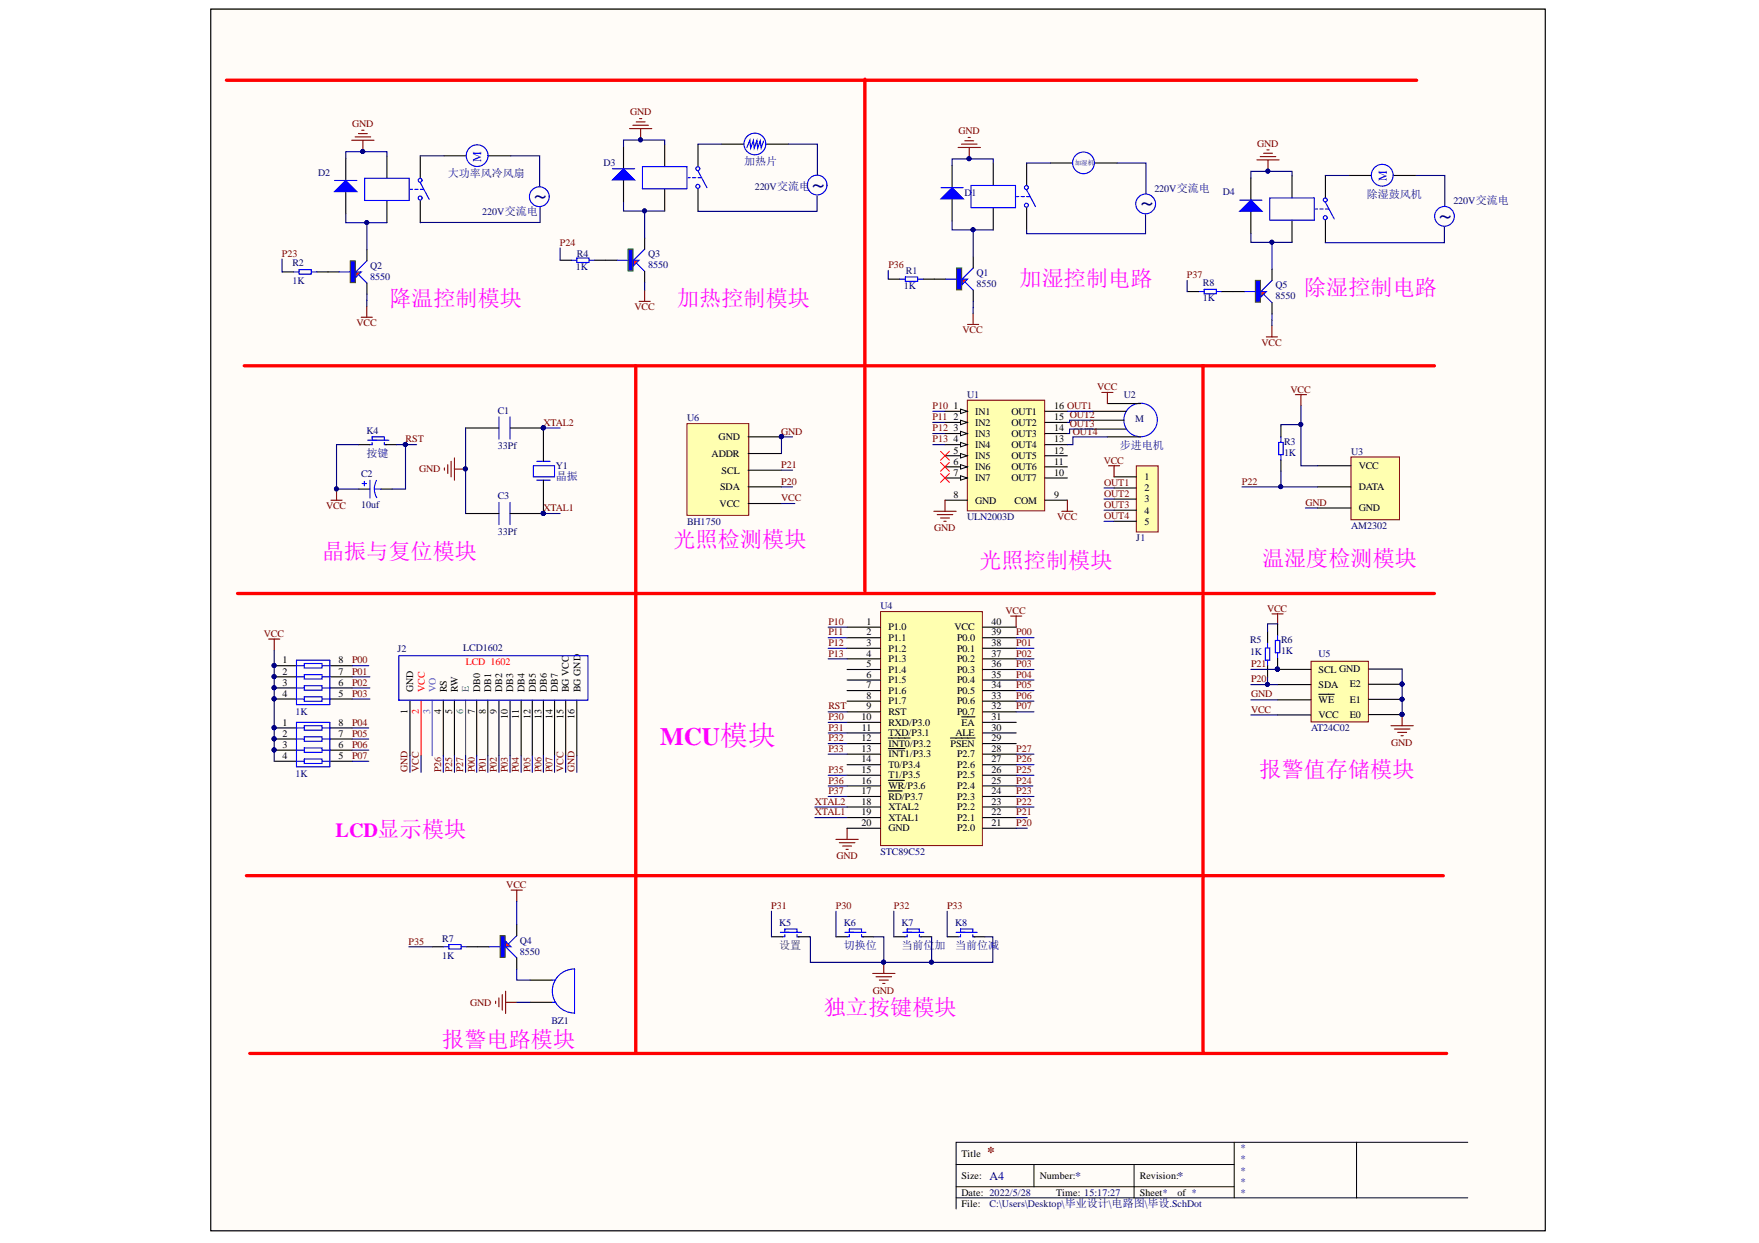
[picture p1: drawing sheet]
<svg xmlns="http://www.w3.org/2000/svg" width="297mm" height="210mm" viewBox="0 0 297 210" stroke-linecap="round" stroke-linejoin="round" font-family="sans-serif">
<path d="M35.6 1.5h225.3v206.3h-225.3z" fill="#fffcf8" stroke="#000" stroke-width=".17"/>
<g fill="none" stroke="#00f" stroke-width=".19">
<path d="M62.1 74.3h1.5M62.8 73.8h2.1v.5h-2.1zM62.8 74.7v.4h-.3M64.9 74.3h.8M64.9 74.7v.4h.4M84.3 70.4v3.7M86.1 70.4v3.7M90.1 78.7h3.5v1.8h-3.5zM90.6 77.9h2.3M61.2 81.7h.7M61.5 81.3v.7M62.5 81.1v3"/>
<path d="M63.2 82.6h1.1M63.6 81.1a2.96 2.96 0 0 0 0 2.9M84.3 84.8v3.8M86.1 84.8v3.8M90.6 81.1h2.3M50.1 111.5h5.6v7.5h-5.6zM50.1 112.4h1.3M50.1 114.3h1.3M50.1 116.2h1.3M50.1 118h1.3M51.4 112h3v.8h-3zM51.4 113.9h3v.8h-3z"/>
<path d="M51.4 115.8h3v.7h-3zM51.4 117.7h3v.7h-3zM54.4 112.4h1.3M54.4 114.3h1.3M54.4 116.2h1.3M54.4 118h1.3M67.3 110.7h32v7.5h-32zM50.1 122h5.6v7.5h-5.6zM50.1 122.9h1.3M50.1 124.8h1.3M50.1 126.7h1.3M50.1 128.6h1.3"/>
<path d="M51.4 122.5h3v.8h-3zM51.4 124.4h3v.8h-3zM51.4 126.3h3v.8h-3zM51.4 128.2h3v.7h-3zM54.4 122.9h1.3M54.4 124.8h1.3M54.4 126.7h1.3M54.4 128.6h1.3"/>
</g>
<g fill="none" stroke="#000" stroke-width=".19">
<path d="M60.6 75.1h1.9M65.1 75.1h1.9M78.6 72.3h5.7M86.1 72.3h5.7v5.6M60.6 82.6h1.9M64.3 82.6h1.9M78.6 86.7h5.7M91.8 81.1v5.6h-5.7M46.3 112.4h3.8M46.3 114.3h3.8M46.3 116.2h3.8M46.3 118h3.8"/>
<path d="M55.7 112.4h3.8M55.7 114.3h3.8M55.7 116.2h3.8M55.7 118h3.8M69.2 118.2v9.4M74.9 118.2v9.4M76.7 118.2v9.4M80.5 118.2v9.4M82.4 118.2v9.4M84.3 118.2v9.4M86.1 118.2v9.4M88 118.2v9.4"/>
<path d="M89.9 118.2v9.4M91.8 118.2v9.4M93.6 118.2v9.4M95.5 118.2v9.4M97.4 118.2v9.4M46.3 122.9h3.8M46.3 124.8h3.8M46.3 126.7h3.8M46.3 128.6h3.8M55.7 122.9h3.8M55.7 124.8h3.8M55.7 126.7h3.8"/>
<path d="M55.7 128.6h3.8"/>
</g>
<g fill="#000080" stroke="#000080" stroke-width=".17">
<circle cx="91.7" cy="72.2" r=".33"/>
<circle cx="91.7" cy="86.7" r=".33"/>
<circle cx="78.6" cy="79.2" r=".34"/>
<circle cx="56.8" cy="82.6" r=".33"/>
<circle cx="68.4" cy="75.1" r=".33"/>
<circle cx="46.3" cy="118" r=".33"/>
<circle cx="46.3" cy="116.1" r=".33"/>
<circle cx="46.3" cy="114.3" r=".33"/>
<circle cx="46.3" cy="112.4" r=".33"/>
<circle cx="46.3" cy="126.6" r=".33"/>
<circle cx="46.3" cy="124.8" r=".33"/>
<circle cx="46.3" cy="122.9" r=".33"/>
</g>
<g fill="none" stroke="#800000" stroke-width=".19">
<path d="M75.1 79v.4M75.6 78.5v1.5M76.2 77.9v2.6M76.7 79.2h1.9M76.7 77.3v3.8M55.9 84.5h1.9M56.8 82.6v1.9M45.4 107.9h1.9M46.3 107.9v1.9M170.7 104h1.8M171.6 104v1.9M143 139.9v1.8"/>
<path d="M141.2 141.7h3.7M141.7 142.3h2.7M142.3 142.9h1.5M142.9 143.4h.3"/>
</g>
<path d="M71.1 118.2v9.4" fill="none" stroke="#f00" stroke-width=".19"/>
<path d="M73 118.2v9.4" fill="none" stroke="#009cca" stroke-width=".19"/>
<path d="M78.6 118.2v9.4" fill="none" stroke="#00a36e" stroke-width=".19"/>
<path d="M221.4 111.7h9.7v10.2h-9.7z" fill="#ffffb0" stroke="#800000" stroke-width=".17"/>
<path d="M215.7 113h5.7M215.7 115.6h5.7M215.7 118.2h5.7M222.7 117.2h2.6M231.1 118.1h5.7M231.1 115.6h5.7M231.1 113h5.7M215.7 120.7h5.7M231.1 120.7h5.7" fill="none" stroke="#000" stroke-width=".19"/>
<g fill="#000080" stroke="#000080" stroke-width=".17">
<circle cx="236.7" cy="120.6" r=".33"/>
<circle cx="236.8" cy="118.1" r=".33"/>
<circle cx="236.7" cy="115.5" r=".33"/>
<circle cx="215.7" cy="113" r=".34"/>
<circle cx="131.9" cy="73.7" r=".33"/>
<circle cx="91.7" cy="72.2" r=".33"/>
<circle cx="91.7" cy="86.7" r=".33"/>
</g>
<path d="M234.9 122.5h3.8M235.5 123.1h2.6M236 123.7h1.5M236.6 124.2h.4M236.8 120.7v1.8" fill="none" stroke="#800000" stroke-width=".19"/>
<path d="M228.1 77.2h8.2v10.6h-8.2z" fill="#ffffb0" stroke="#800000" stroke-width=".17"/>
<g fill="none" stroke="#000" stroke-width=".19">
<path d="M222.5 78.7h5.6M222.5 82.2h5.6M222.5 85.8h5.6M215.7 105.3v1.9M215.7 111.2v1.8M130.3 158.2h1.9M134.8 158.2h1.9M141.2 158.2h1.8M145.7 158.2h1.9M150.9 158.2h1.9M155.4 158.2h1.9M160 158.2h1.8"/>
<path d="M164.5 158.2h1.8M89.5 165.5h3.8M89.5 169.3h3.8"/>
</g>
<g fill="none" stroke="#00f" stroke-width=".19">
<path d="M215.4 108.2h.7v2h-.7zM215.7 107.2v1M215.7 110.2v1M131.8 157.4h1.5M132.5 156.9h2.1v.5h-2.1zM132.5 157.8v.4h-.3M134.6 157.4h.7M134.6 157.8v.4h.4M142.7 157.4h1.5M143.4 156.9h2.1v.5h-2.1zM143.4 157.8v.4h-.4M145.5 157.4h.7"/>
<path d="M145.5 157.8v.4h.4M152.4 157.4h1.5M153.2 156.9h2.1v.5h-2.1zM153.2 157.8v.4h-.4M155.3 157.4h.7M155.3 157.8v.4h.3M161.5 157.4h1.5M162.2 156.9h2.1v.5h-2.1zM162.2 157.8v.4h-.4M164.3 157.4h.7M164.3 157.8v.4h.3M93.3 169.3h.5"/>
<path d="M93.3 165.5h.5M97 171.1a3.7 3.7 0 0 1-3.7-3.8 3.7 3.7 0 0 1 3.7-3.7v7.5"/>
</g>
<g fill="none" stroke="#800000" stroke-width=".19">
<path d="M214.8 103.7h1.9M215.7 103.7v1.8M86.3 150.3h1.9M87.3 150.3v1.9M83.7 169.1v.3M84.3 168.5v1.5M84.8 167.9v2.7M85.4 169.3h1.9M85.4 167.4v3.7M147.4 164.4h3.7M147.9 164.9h2.7M148.5 165.5h1.5"/>
<path d="M149.1 166.1h.3M149.2 162.5v1.9"/>
</g>
<g fill="#000080" stroke="#000080" stroke-width=".17">
<circle cx="149.2" cy="162.5" r=".33"/>
<circle cx="215.7" cy="113" r=".34"/>
</g>
<path d="M41.6 147.9h202.1" fill="none" stroke="#f00" stroke-width=".56"/>
<path d="M148.7 103.3h17.2v39.5h-17.2z" fill="#ffffb0" stroke="#800000" stroke-width=".17"/>
<g fill="none" stroke="#000" stroke-width=".19">
<path d="M143 105.9h5.7M143 107.7h5.7M143 109.5h5.7M143 111.3h5.7M143 113.1h5.7M143 114.8h5.7M143 116.6h5.7M143 118.4h5.7M166 105.9h5.6M166 107.7h5.6M166 109.5h5.6M166 111.3h5.6"/>
<path d="M166 113.1h5.6M166 114.8h5.6M166 116.6h5.6M166 118.4h5.6M143 120.2h5.7M143 122h5.7M143 123.8h5.7M143 125.6h5.7M143 127.4h5.7M143 129.1h5.7M143 130.9h5.7M143 132.7h5.7"/>
<path d="M143 134.5h5.7M143 136.3h5.7M143 138.1h5.7M143 139.9h5.7M150 124.6h3.7M150 126.4h2.8M150 131.8h2.7M150 133.6h2.3M160.5 124.6h4.1M162.4 121h2.2M166 120.2h5.6M166 122h5.6"/>
<path d="M166 123.8h5.6M166 125.6h5.6M166 127.4h5.6M166 129.1h5.6M166 130.9h5.6M166 132.7h5.6M166 134.5h5.6M166 136.3h5.6M166 138.1h5.6M166 139.9h5.6"/>
</g>
<path d="M163.4 67.6h13v18.7h-13z" fill="#ffffb0" stroke="#800000" stroke-width=".17"/>
<path d="M159.6 69.5h3.7" fill="none" stroke="#000" stroke-width=".19"/>
<path d="M162.2 69.1l1.1 .4-1.1 .3z" fill="#fffcf8"/>
<path d="M162.2 69.1l1.1 .4-1.1 .3z" fill="none" stroke="#000" stroke-width=".17"/>
<path d="M159.6 71.3h3.7" fill="none" stroke="#000" stroke-width=".19"/>
<path d="M162.2 71l1.1 .3-1.1 .4z" fill="#fffcf8"/>
<path d="M162.2 71l1.1 .3-1.1 .4z" fill="none" stroke="#000" stroke-width=".17"/>
<path d="M159.6 73.2h3.7" fill="none" stroke="#000" stroke-width=".19"/>
<path d="M162.2 72.8l1.1 .4-1.1 .4z" fill="#fffcf8"/>
<path d="M162.2 72.8l1.1 .4-1.1 .4z" fill="none" stroke="#000" stroke-width=".17"/>
<path d="M159.6 75.1h3.7" fill="none" stroke="#000" stroke-width=".19"/>
<path d="M162.2 74.7l1.1 .4-1.1 .4z" fill="#fffcf8"/>
<path d="M162.2 74.7l1.1 .4-1.1 .4z" fill="none" stroke="#000" stroke-width=".17"/>
<path d="M159.6 77h3.7" fill="none" stroke="#000" stroke-width=".19"/>
<path d="M162.2 76.6l1.1 .4-1.1 .3z" fill="#fffcf8"/>
<path d="M162.2 76.6l1.1 .4-1.1 .3z" fill="none" stroke="#000" stroke-width=".17"/>
<path d="M159.6 78.8h3.7" fill="none" stroke="#000" stroke-width=".19"/>
<path d="M162.2 78.5l1.1 .3-1.1 .4z" fill="#fffcf8"/>
<path d="M162.2 78.5l1.1 .3-1.1 .4z" fill="none" stroke="#000" stroke-width=".17"/>
<path d="M159.6 80.7h3.7" fill="none" stroke="#000" stroke-width=".19"/>
<path d="M162.2 80.3l1.1 .4-1.1 .4z" fill="#fffcf8"/>
<path d="M162.2 80.3l1.1 .4-1.1 .4z" fill="none" stroke="#000" stroke-width=".17"/>
<g fill="none" stroke="#000" stroke-width=".19">
<path d="M176.5 69.5h3.7M176.5 73.2h3.7M176.5 75.1h3.7M176.5 77h3.7M176.5 78.8h3.7M176.5 71.3h3.7M184.2 71h5.6M184.6 69.5h5.6M184.6 72.5h5.6M187 68.1h5.6M187 73.8h5.6M159.6 84.5h3.7"/>
<path d="M176.5 80.7h3.7M176.5 84.5h3.7"/>
</g>
<path d="M186.1 66.3h1.8M187 66.3v1.8M157.7 86.3h3.8M158.3 86.9h2.6M158.8 87.5h1.5M159.4 88h.4M159.6 84.5v1.8M179.3 86.3h1.9M180.2 84.5v1.8" fill="none" stroke="#800000" stroke-width=".19"/>
<circle cx="192.6" cy="70.9" r="2.83" fill="none" stroke="#00f" stroke-width=".19"/>
<path d="M158.8 76.2l1.5 1.5M158.8 78.1l1.5 1.5M158.8 80l1.5 1.5M160.3 76.2l-1.5 1.5M160.3 78.1l-1.5 1.5M160.3 80l-1.5 1.5" fill="none" stroke="#f00" stroke-width=".17"/>
<path d="M84.5 158h.8v3.7h-.8z" fill="#00f" stroke="#00bf00" stroke-width=".19"/>
<path d="M82.6 159.9h1.8M87.3 158l-1.9 1.9 1.9 1.9" fill="none" stroke="#00f" stroke-width=".19"/>
<path d="M85.4 158.9l.9 1h-.9z" fill="#ee0e22"/>
<path d="M85.4 158.9l.9 1h-.9z" fill="none" stroke="#00f" stroke-width=".17"/>
<path d="M80.7 159.9h1.9M87.3 156.1v1.9M87.3 161.8v1.8" fill="none" stroke="#000" stroke-width=".19"/>
<path d="M191.9 78.7h3.7v11.1h-3.7z" fill="#ffffb0" stroke="#800000" stroke-width=".17"/>
<path d="M188.1 80.5h3.8M188.1 82.4h3.8M188.1 84.3h3.8M188.1 86.2h3.8M188.1 88h3.8" fill="none" stroke="#000" stroke-width=".19"/>
<path d="M187.2 78.7h1.9M188.1 78.7v1.8" fill="none" stroke="#800000" stroke-width=".19"/>
<path d="M116 71.5h10.4v15.5h-10.4z" fill="#ffffb0" stroke="#800000" stroke-width=".17"/>
<g fill="none" stroke="#000" stroke-width=".19">
<path d="M211.2 30v3.8M211.2 35.7v3.7M218.2 29.7v3.7M218.2 37.2v3.7M223.8 29.7v3.7M223.8 37.2v3.7M126.3 79.4h5.7M126.3 76.6h5.7M126.3 73.8h5.7M216.3 71.9v1.9M216.3 77.7v1.9M126.3 85h5.7"/>
<path d="M126.3 82.2h5.7M214.1 106.6v1.9M214.1 112.4v1.9M73 159.9h1.9M78.8 159.9h1.9"/>
</g>
<circle cx="131.9" cy="73.7" r=".33" fill="#000080" stroke="#000080" stroke-width=".17"/>
<g fill="none" stroke="#00f" stroke-width=".19">
<path d="M214.4 33.4h7.5v3.8h-7.5zM222.1 35.3h.4M222.9 35.3h.5M223.8 34.2l1.5 2.8M223.8 35.3h.6M215.9 74.7h.8v2.1h-.8zM216.3 73.8v.9M216.3 76.8v.9M213.7 109.4h.7v2.1h-.7zM214.1 108.5v.9M214.1 111.5v.9M74.9 159.9h.9"/>
<path d="M75.8 159.5h2.1v.8h-2.1zM77.9 159.9h.9"/>
<circle cx="223.8" cy="36.8" r=".33"/>
<circle cx="223.8" cy="33.8" r=".33"/>
</g>
<path d="M218.7 66.6h1.9M219.7 66.6v1.9" fill="none" stroke="#800000" stroke-width=".19"/>
<path d="M209.4 35.7l1.8-1.9 1.9 1.9z" fill="#00f"/>
<path d="M209.4 35.7l1.8-1.9 1.9 1.9zM209.4 33.8h3.7" fill="none" stroke="#00f" stroke-width=".19"/>
<path d="M212 47.4h.8v3.6h-.8z" fill="#00f" stroke="#00bf00" stroke-width=".19"/>
<path d="M210.1 49.2h1.9M214.8 47.4l-1.9 1.8 1.9 1.9" fill="none" stroke="#00f" stroke-width=".19"/>
<path d="M212.9 49.2h1l-1 1z" fill="#ee0e22"/>
<path d="M212.9 49.2h1l-1 1z" fill="none" stroke="#00f" stroke-width=".17"/>
<path d="M105.3 24.8v3.7M105.3 30.4v3.7M112.2 24.4v3.7M112.2 31.9v3.7M117.9 24.4v3.7M117.9 31.9v3.7M227.8 29.6h3.8M235.3 29.6h3.8M200.5 49.2h1.9M206.3 49.2h3.8M214.8 45.5v1.9M214.8 51.1v1.9" fill="none" stroke="#000" stroke-width=".19"/>
<g fill="none" stroke="#00f" stroke-width=".19">
<path d="M108.5 28.1h7.5v3.8h-7.5zM116.2 30h.4M116.9 30h.6M117.9 30h.5M117.9 28.9l1.5 2.8M202.4 49.2h.9M203.3 48.9h2.1v.7h-2.1zM205.4 49.2h.9"/>
<circle cx="117.8" cy="31.5" r=".34"/>
<circle cx="117.8" cy="28.5" r=".33"/>
<circle cx="233.4" cy="29.6" r="1.84"/>
<circle cx="243.9" cy="36.5" r="1.67"/>
</g>
<path d="M212.2 27h3.8M212.8 26.4h2.6M213.4 25.9h1.5M213.9 25.3h.4M214.1 27v1.9M213.8 56.9h1.9M214.8 55v1.9" fill="none" stroke="#800000" stroke-width=".19"/>
<path d="M103.4 30.4l1.9-1.9 1.9 1.9z" fill="#00f"/>
<path d="M103.4 30.4l1.9-1.9 1.9 1.9zM103.4 28.5h3.8" fill="none" stroke="#00f" stroke-width=".19"/>
<path d="M106.1 42.1h.8v3.6h-.8z" fill="#00f" stroke="#00bf00" stroke-width=".19"/>
<path d="M104.2 43.9h1.8M108.9 42.1l-1.9 1.8 1.9 1.9" fill="none" stroke="#00f" stroke-width=".19"/>
<path d="M107 43.9h.9l-.9 1z" fill="#ee0e22"/>
<path d="M107 43.9h.9l-.9 1z" fill="none" stroke="#00f" stroke-width=".17"/>
<path d="M58.4 26.7v3.8M58.4 32.4v3.7M65.3 26.3v3.8M65.3 33.9v3.7M71 26.3v3.8M71 33.9v3.7M94.6 43.9h1.9M100.4 43.9h3.8M108.9 40.2v1.9M108.9 45.8v1.9" fill="none" stroke="#000" stroke-width=".19"/>
<g fill="none" stroke="#00f" stroke-width=".19">
<path d="M61.6 30.1h7.5v3.8h-7.5zM69.3 32h.4M70 32h.6M71 30.9l1.5 2.8M71 32h.5M96.5 43.9h.9M97.4 43.6h2.1v.7h-2.1zM99.5 43.9h.9"/>
<circle cx="70.9" cy="33.4" r=".33"/>
<circle cx="70.9" cy="30.4" r=".33"/>
<circle cx="138" cy="31.2" r="1.67"/>
</g>
<path d="M106.3 21.7h3.8M106.9 21.2h2.6M107.4 20.6h1.5M108 20h.4M108.2 21.7v1.9M107.9 50.9h1.9M108.9 49v1.9" fill="none" stroke="#800000" stroke-width=".19"/>
<path d="M56.5 32.4l1.9-1.9 1.9 1.9z" fill="#00f"/>
<path d="M56.5 32.4l1.9-1.9 1.9 1.9zM56.5 30.5h3.8" fill="none" stroke="#00f" stroke-width=".19"/>
<path d="M59.2 44h.8v3.7h-.8z" fill="#00f" stroke="#00bf00" stroke-width=".19"/>
<path d="M57.3 45.9h1.8M62 44l-1.9 1.9 1.9 1.9" fill="none" stroke="#00f" stroke-width=".19"/>
<path d="M60.1 45.9h.9l-.9 1z" fill="#ee0e22"/>
<path d="M60.1 45.9h.9l-.9 1z" fill="none" stroke="#00f" stroke-width=".17"/>
<path d="M75 26.3h3.7M82.5 26.3h3.7M160.8 27.9v3.8M160.8 33.6v3.7M167.7 27.6v3.7M167.7 35.1v3.7M173.4 27.6v3.7M173.4 35.1v3.7M47.7 45.9h1.9M53.5 45.9h3.8M62 42.2v1.8M62 47.8v1.9" fill="none" stroke="#000" stroke-width=".19"/>
<g fill="none" stroke="#00f" stroke-width=".19">
<path d="M164 31.3h7.5v3.8h-7.5zM171.7 33.2h.4M172.4 33.2h.6M173.4 33.2h.5M173.4 32.1l1.5 2.8M49.6 45.9h.9M50.5 45.5h2.1v.8h-2.1zM52.6 45.9h.9"/>
<circle cx="80.6" cy="26.3" r="1.84"/>
<circle cx="91.1" cy="33.2" r="1.67"/>
<circle cx="173.3" cy="34.7" r=".34"/>
<circle cx="173.3" cy="31.7" r=".33"/>
</g>
<path d="M59.4 23.7h3.8M60 23.1h2.6M60.5 22.6h1.5M61.1 22h.4M61.3 23.7v1.9M61 53.6h1.9M61.9 51.7v1.9" fill="none" stroke="#800000" stroke-width=".19"/>
<path d="M158.9 33.6l1.9-1.9 1.9 1.9z" fill="#00f"/>
<path d="M158.9 33.6l1.9-1.9 1.9 1.9zM158.9 31.7h3.8" fill="none" stroke="#00f" stroke-width=".19"/>
<path d="M161.5 45.3h.9v3.6h-.9z" fill="#00f" stroke="#00bf00" stroke-width=".19"/>
<path d="M159.7 47.1h1.8M164.3 45.3l-1.8 1.8 1.8 1.9" fill="none" stroke="#00f" stroke-width=".19"/>
<path d="M162.5 47.1h.9l-.9 1z" fill="#ee0e22"/>
<path d="M162.5 47.1h.9l-.9 1z" fill="none" stroke="#00f" stroke-width=".17"/>
<path d="M121.9 24.3h3.7M129.4 24.3h3.7M177.4 27.5h3.7M184.9 27.5h3.7M150.1 47.1h1.9M155.9 47.1h3.8M164.3 43.4v1.9M164.3 49v1.9" fill="none" stroke="#000" stroke-width=".19"/>
<g fill="none" stroke="#00f" stroke-width=".19">
<path d="M128.9 23.8l-.4 1.2-.1-1.2-.5 1.2-.1-1.3-.4 1.3-.2-1.3-.4 1.3-.2-1.3-.5 1.2M152 47.1h.9M152.9 46.8h2.1v.7h-2.1zM155 47.1h.9"/>
<circle cx="127.5" cy="24.3" r="1.84"/>
<circle cx="183" cy="27.5" r="1.84"/>
<circle cx="193.5" cy="34.4" r="1.67"/>
</g>
<path d="M161.8 24.9h3.8M162.4 24.3h2.6M162.9 23.8h1.5M163.5 23.2h.4M163.7 24.9v1.9M163.4 54.8h1.9M164.3 52.9v1.9" fill="none" stroke="#800000" stroke-width=".19"/>
<path d="M38.2 13.6h201M146.1 13.4v86.5M41.2 61.8h201M107.4 61.8v115.9M203.2 61.8v38.4M40.1 100.2h202.1M203.2 100.6v77.3M42.2 177.9h202.1" fill="none" stroke="#f00" stroke-width=".56"/>
<g fill="none" stroke="#000080" stroke-width=".19">
<path d="M58.4 36.1v1.5h6.9M61.3 25.6h-2.9v1.1M61.3 25.6h4v.7M62 37.6v4.6M75 26.3h-4M86.2 26.3h4.9v5.2M91.2 34.9v2.7h-20.2M105.3 34.1v1.5h6.9M108.2 23.6h-2.9v1.2M108.2 23.6h4v.8M108.9 35.6v4.6M121.9 24.3l-4 .1"/>
<path d="M133.1 24.3h4.9v5.2M138 33.1v2.6l-20.1-.1M160.8 37.3v1.5h6.9M163.7 26.8h-2.9v1.1M163.7 26.8h4v.8M164.3 38.8v4.6M177.4 27.5l-4 .1M188.6 27.5h4.9v5.2M193.4 36.3v3.2h-20v-.7M211.2 39.4v1.5h7M214.1 28.9h-2.9v1.1M214.1 28.9h4.1v.8"/>
<path d="M227.8 29.6l-4 .1M239.1 29.6h4.9v5.2M243.9 38.4v2.6l-20.1-.1M47.6 43.8l.1 2.1M62 49.7l-.1 2M94.6 41.9v2M108.9 47.7v1.3M150 45.7l.1 1.4M164.3 50.9v2M200.5 47.4v1.8M214.8 40.9v4.6M214.8 53v2"/>
<path d="M60.6 75.1h-3.8v7.5h3.8M67 75.1h1.5v7.5h-2.3M68.5 75.1h1.9M78.6 72.3v14.4M91.8 72.3h2.8M132 79.4h1.8M133.8 73.8h-1.8v2.8M157.5 75.1h2.1M157.5 73.2h2.1M157.5 71.3h2.1M157.5 69.5h2.1M180.2 69.5h4.4"/>
<path d="M184.2 71h-3.6v.3h-.4M184.6 72.5h-4v.7h-.4M187 73.8h-5.8v1.3h-1M216.3 79.6v2.6M219.7 71.7h-3.4v.2M219.7 68.5v10.2h2.8M91.8 86.7h2.8M132 82.2h1.8M132 85h2.2M186.4 88h1.7M186.4 86.2h1.7M186.4 84.3h1.7"/>
<path d="M186.4 82.4h1.7M209.7 82.2h12.8M220.4 85.8h2.1M46.3 109.8v18.8M59.5 118h3M59.5 116.2h3M59.5 114.3h3M59.5 112.4h2.8M139.9 111.3h3.1M139.9 109.5h3.1M139.9 107.7h3.1M139.9 105.9h3.1"/>
<path d="M171.6 111.3h3M171.6 109.5h3M171.6 107.7h3M171.6 118.4h3M171.6 116.6h3M171.6 114.8h3M171.6 113.1h3M211.2 115.6h4.5M211.2 113h4.5M211.2 118.2h4.5M214.1 114.3v1.3M215.7 105.3h-1.6v1.3"/>
<path d="M236.8 113v7.7M59.5 128.6h2.8M59.5 126.7h2.8M59.5 124.8h2.8M59.5 122.9h2.8M69.2 127.6v2.8M71.1 127.6v2.8M74.9 127.6v2.8M76.7 127.6v2.8M78.6 127.6v2.8M80.5 127.6v2.8M82.4 127.6v2.8"/>
<path d="M84.3 127.6v2.8M86.1 127.6v2.8M88 127.6v2.8M89.9 127.6v2.8M91.8 127.6v2.8M93.6 127.6v2.8M95.5 127.6v2.8M97.4 127.6v2.8M137.6 138.1h5.4M137.6 136.3h5.4M139.9 134.5h3.1M139.9 132.7h3.1"/>
<path d="M139.9 130.9h3.1M139.9 127.4h3.1M139.9 125.6h3.1M139.9 123.8h3.1M139.9 122h3.1M139.9 120.2h3.1M171.6 138.1h1.9M171.6 132.7h2.8M171.6 139.9h1.9M171.6 136.3h3M171.6 134.5h3M171.6 130.9h3"/>
<path d="M171.6 127.4h3M171.6 120.2h3M171.6 129.1h3M211.2 120.7h4.5M69 159.9h4M87.3 152.2v3.9M130.3 153.9v4.3M136.7 158.2h.1v4.3h12.4v-4.3h-1.6M141.2 153.9v4.3M150.9 153.9v4.3M157.3 158.2v4.3h-8.1M160 153.9v4.3"/>
<path d="M166.3 158.2h1.4v4.3h-10.4M87.3 163.6v1.9h2.2M87.3 169.3h2.2"/>
</g>
<g fill="#000080" stroke="#000080" stroke-width=".17">
<circle cx="214.8" cy="40.9" r=".33"/>
<circle cx="214.1" cy="28.9" r=".33"/>
<circle cx="56.8" cy="82.6" r=".33"/>
<circle cx="61.9" cy="37.6" r=".33"/>
<circle cx="61.2" cy="25.6" r=".34"/>
<circle cx="68.4" cy="75.1" r=".33"/>
<circle cx="91.7" cy="86.7" r=".33"/>
<circle cx="91.7" cy="72.2" r=".33"/>
<circle cx="108.8" cy="35.6" r=".33"/>
<circle cx="108.2" cy="23.6" r=".33"/>
<circle cx="164.3" cy="38.8" r=".33"/>
<circle cx="163.6" cy="26.8" r=".34"/>
<circle cx="149.2" cy="162.5" r=".33"/>
<circle cx="157.3" cy="162.5" r=".33"/>
<circle cx="216.3" cy="82.2" r=".33"/>
<circle cx="214" cy="115.6" r=".33"/>
<circle cx="215.7" cy="113" r=".34"/>
<circle cx="219.7" cy="71.7" r=".33"/>
<circle cx="131.9" cy="73.7" r=".33"/>
<circle cx="46.3" cy="112.4" r=".33"/>
<circle cx="46.3" cy="114.3" r=".33"/>
<circle cx="46.3" cy="116.1" r=".33"/>
<circle cx="46.3" cy="118" r=".33"/>
<circle cx="46.3" cy="122.9" r=".33"/>
<circle cx="46.3" cy="124.8" r=".33"/>
<circle cx="46.3" cy="126.6" r=".33"/>
<circle cx="78.6" cy="79.2" r=".34"/>
<circle cx="236.7" cy="115.5" r=".33"/>
<circle cx="236.8" cy="118.1" r=".33"/>
<circle cx="236.7" cy="120.6" r=".33"/>
</g>
<path d="M161.5 196.7h46.9M174.6 196.7v3.7M191.5 196.7v5.6M208.4 192.9v9.4M229.1 192.9h-67.6v11.3M247.9 192.9h-18.8v9.4M161.5 202.3h86.4M161.5 200.4h46.9" fill="none" stroke="#000" stroke-width=".17"/>
<text font-size="4.2" fill="#f0f" x="111.5" y="125.8">MCU模块</text>
<g font-size="4.1" fill="#000080">
<text x="90.2" y="34.3">~</text>
<text x="137.1" y="32.4">~</text>
<text x="192.6" y="35.5">~</text>
<text x="243" y="37.6">~</text>
</g>
<g font-size="3.7" fill="#f0f">
<text x="65.7" y="51.6">降温控制模块</text>
<text x="114.3" y="51.6">加热控制模块</text>
<text x="172.2" y="48.3">加湿控制电路</text>
<text x="220.2" y="49.8">除湿控制电路</text>
<text x="54.4" y="94.5">晶振与复位模块</text>
<text x="113.7" y="92.3">光照检测模块</text>
<text x="165.4" y="95.9">光照控制模块</text>
<text x="213.1" y="95.5">温湿度检测模块</text>
<text x="212.7" y="131.3">报警值存储模块</text>
<text x="139.1" y="171.3">独立按键模块</text>
<text x="74.7" y="176.8">报警电路模块</text>
</g>
<text font-size="3.4" fill="#f0f" x="56.7" y="141.3">LCD显示模块</text>
<text font-size="2.5" fill="#800000" x="166.7" y="195.3">*</text>
<g font-size="2" fill="#00f">
<text x="81.3" y="27.3" transform="rotate(-90 81.3 27.3)">M</text>
<text x="234.2" y="30.6" transform="rotate(-90 234.2 30.6)">M</text>
</g>
<g font-size="2" fill="#000080">
<text x="167.1" y="199.2">A4</text>
<text x="181.6" y="199.2">*</text>
<text x="198.8" y="199.2">*</text>
</g>
<g font-size="1.9" fill="#000080">
<text x="75.6" y="29.9">大功率风冷风扇</text>
<text x="125.7" y="27.8">加热片</text>
<text x="230.8" y="33.4">除湿鼓风机</text>
<text x="61.9" y="77.1">按键</text>
<text x="189.1" y="75.9">步进电机</text>
<text x="93.9" y="81.1">晶振</text>
<text x="142.5" y="160.3">切换位</text>
<text x="152.2" y="160.3">当前位加</text>
<text x="161.3" y="160.3">当前位减</text>
</g>
<text font-size="1.9" fill="#351c75" x="131.6" y="160.3">设置</text>
<g font-size="1.7" fill="#800000">
<text x="59.5" y="21.5">GND</text>
<text x="106.4" y="19.4">GND</text>
<text x="161.9" y="22.6">GND</text>
<text x="212.3" y="24.8">GND</text>
<text x="94.5" y="41.5">P24</text>
<text x="47.6" y="43.4">P23</text>
<text x="150" y="45.3">P36</text>
<text x="200.4" y="47">P37</text>
<text x="107.2" y="52.4">VCC</text>
<text x="60.2" y="55.1">VCC</text>
<text x="162.5" y="56.3">VCC</text>
<text x="213" y="58.4">VCC</text>
<text x="185.3" y="65.9">VCC</text>
<text x="91.8" y="71.9">XTAL2</text>
<text x="157.5" y="69.1">P10</text>
<text x="157.5" y="71">P11</text>
<text x="217.9" y="66.3">VCC</text>
<text x="68.5" y="74.7">RST</text>
<text x="131.9" y="73.4">GND</text>
<text x="157.5" y="72.8">P12</text>
<text x="157.5" y="74.7">P13</text>
<text x="180.6" y="72.1">OUT3</text>
<text x="181.1" y="73.4">OUT4</text>
<text x="70.8" y="79.8">GND</text>
<text x="131.9" y="81.9">P20</text>
<text x="131.9" y="79.1">P21</text>
<text x="186.4" y="78.3">VCC</text>
<text x="186.5" y="82">OUT1</text>
<text x="186.5" y="83.9">OUT2</text>
<text x="209.7" y="81.9">P22</text>
<text x="55.1" y="86">VCC</text>
<text x="91.8" y="86.3">XTAL1</text>
<text x="131.9" y="84.7">VCC</text>
<text x="157.7" y="89.7">GND</text>
<text x="178.5" y="87.9">VCC</text>
<text x="186.5" y="85.7">OUT3</text>
<text x="186.5" y="87.7">OUT4</text>
<text x="220.5" y="85.4">GND</text>
<text x="44.6" y="107.5">VCC</text>
<text x="139.9" y="105.5">P10</text>
<text x="139.9" y="107.3">P11</text>
<text x="169.8" y="103.7">VCC</text>
<text x="171.6" y="107.3">P00</text>
<text x="214" y="103.3">VCC</text>
<text x="59.5" y="112">P00</text>
<text x="59.5" y="114">P01</text>
<text x="139.9" y="109.1">P12</text>
<text x="139.9" y="110.9">P13</text>
<text x="171.6" y="109.1">P01</text>
<text x="171.6" y="110.9">P02</text>
<text x="171.6" y="112.7">P03</text>
<text x="211.3" y="112.7">P21</text>
<text x="59.5" y="115.8">P02</text>
<text x="59.5" y="117.7">P03</text>
<text x="139.9" y="119.8">RST</text>
<text x="171.6" y="114.5">P04</text>
<text x="171.6" y="116.2">P05</text>
<text x="171.6" y="118">P06</text>
<text x="171.6" y="119.8">P07</text>
<text x="211.3" y="117.8">GND</text>
<text x="211.3" y="115.2">P20</text>
<text x="59.5" y="122.6">P04</text>
<text x="59.5" y="124.4">P05</text>
<text x="139.9" y="121.7">P30</text>
<text x="139.9" y="123.4">P31</text>
<text x="139.9" y="125.2">P32</text>
<text x="211.3" y="120.4">VCC</text>
<text x="234.9" y="126">GND</text>
<text x="59.5" y="126.3">P06</text>
<text x="59.5" y="128.2">P07</text>
<text x="68.8" y="130.4" transform="rotate(-90 68.8 130.4)">GND</text>
<text x="70.7" y="130.4" transform="rotate(-90 70.7 130.4)">VCC</text>
<text x="74.5" y="130.4" transform="rotate(-90 74.5 130.4)">P26</text>
<text x="76.4" y="130.4" transform="rotate(-90 76.4 130.4)">P25</text>
<text x="78.2" y="130.4" transform="rotate(-90 78.2 130.4)">P27</text>
<text x="80.2" y="130.4" transform="rotate(-90 80.2 130.4)">P00</text>
<text x="82" y="130.4" transform="rotate(-90 82 130.4)">P01</text>
<text x="83.9" y="130.4" transform="rotate(-90 83.9 130.4)">P02</text>
<text x="85.8" y="130.4" transform="rotate(-90 85.8 130.4)">P03</text>
<text x="87.6" y="130.4" transform="rotate(-90 87.6 130.4)">P04</text>
<text x="89.6" y="130.4" transform="rotate(-90 89.6 130.4)">P05</text>
<text x="91.4" y="130.4" transform="rotate(-90 91.4 130.4)">P06</text>
<text x="93.3" y="130.4" transform="rotate(-90 93.3 130.4)">P07</text>
<text x="95.1" y="130.4" transform="rotate(-90 95.1 130.4)">VCC</text>
<text x="97" y="130.4" transform="rotate(-90 97 130.4)">GND</text>
<text x="139.9" y="127">P33</text>
<text x="139.9" y="130.5">P35</text>
<text x="171.6" y="127">P27</text>
<text x="171.6" y="128.7">P26</text>
<text x="171.6" y="130.5">P25</text>
<text x="137.6" y="135.9">XTAL2</text>
<text x="137.6" y="137.7">XTAL1</text>
<text x="139.9" y="132.4">P36</text>
<text x="139.9" y="134.2">P37</text>
<text x="171.6" y="134.2">P23</text>
<text x="171.6" y="135.9">P22</text>
<text x="171.6" y="137.7">P21</text>
<text x="171.6" y="132.4">P24</text>
<text x="171.6" y="139.5">P20</text>
<text x="85.5" y="150">VCC</text>
<text x="141.2" y="145.1">GND</text>
<text x="130.2" y="153.5">P31</text>
<text x="141.1" y="153.5">P30</text>
<text x="151" y="153.5">P32</text>
<text x="159.9" y="153.5">P33</text>
<text x="69" y="159.5">P35</text>
<text x="147.4" y="167.8">GND</text>
<text x="79.4" y="169.8">GND</text>
</g>
<g font-size="1.7" fill="#000080">
<text x="53.7" y="29.7">D2</text>
<text x="101.9" y="28">D3</text>
<text x="127.4" y="32.1">220V交流电</text>
<text x="162.9" y="33">D1</text>
<text x="194.9" y="32.4">220V交流电</text>
<text x="206.5" y="32.9">D4</text>
<text x="245.4" y="34.4">220V交流电</text>
<text x="81.4" y="36.3">220V交流电</text>
<text x="49.4" y="44.9">R2</text>
<text x="49.4" y="48">1K</text>
<text x="62.5" y="45.4">Q2</text>
<text x="62.5" y="47.2">8550</text>
<text x="97.3" y="45.6">1K</text>
<text x="97.4" y="43.4">R4</text>
<text x="109.4" y="43.4">Q3</text>
<text x="109.4" y="45.3">8550</text>
<text x="153" y="46.2">R1</text>
<text x="164.9" y="46.6">Q1</text>
<text x="152.6" y="48.8">1K</text>
<text x="164.9" y="48.5">8550</text>
<text x="203.1" y="48.2">R8</text>
<text x="203.1" y="50.9">1K</text>
<text x="215.4" y="48.7">Q5</text>
<text x="215.4" y="50.5">8550</text>
<text x="84.1" y="69.9">C1</text>
<text x="116" y="71.1">U6</text>
<text x="163.3" y="67.2">U1</text>
<text x="189.8" y="67.2">U2</text>
<text x="191.7" y="71.3">M</text>
<text x="61.9" y="73.2">K4</text>
<text x="84.1" y="75.9">33Pf</text>
<text x="216.8" y="75.1">R3</text>
<text x="216.8" y="77">1K</text>
<text x="228.2" y="76.8">U3</text>
<text x="61" y="80.5">C2</text>
<text x="93.9" y="79.2">Y1</text>
<text x="61" y="85.7">10uf</text>
<text x="84.1" y="84.3">C3</text>
<text x="116" y="88.6">BH1750</text>
<text x="163.3" y="87.9">ULN2003D</text>
<text x="228.2" y="89.4">AM2302</text>
<text x="84.1" y="90.3">33Pf</text>
<text x="191.9" y="91.4">J1</text>
<text x="148.7" y="102.9">U4</text>
<text x="67.1" y="110.2">J2</text>
<text x="78.2" y="110">LCD1602</text>
<text x="211.1" y="108.6">R5</text>
<text x="211.1" y="110.6">1K</text>
<text x="216.3" y="108.6">R6</text>
<text x="216.3" y="110.4">1K</text>
<text x="222.7" y="110.9">U5</text>
<text x="49.9" y="120.7">1K</text>
<text x="221.4" y="123.5">AT24C02</text>
<text x="49.9" y="131.2">1K</text>
<text x="148.7" y="144.4">STC89C52</text>
<text x="74.7" y="159">R7</text>
<text x="74.7" y="161.9">1K</text>
<text x="87.8" y="159.3">Q4</text>
<text x="87.8" y="161.2">8550</text>
<text x="131.6" y="156.3">K5</text>
<text x="142.5" y="156.3">K6</text>
<text x="152.2" y="156.3">K7</text>
<text x="161.3" y="156.3">K8</text>
<text x="93.1" y="172.8">BZ1</text>
<text x="209.4" y="194.4">*</text>
<text x="209.4" y="196.2">*</text>
<text x="167.1" y="203.8">C:\Users\Desktop\毕业设计\电路图\毕设.SchDot</text>
<text x="209.4" y="198.2">*</text>
<text x="209.4" y="200.1">*</text>
<text x="209.4" y="201.9">*</text>
</g>
<g font-size="1.7">
<text x="161" y="69.1">1</text>
<text x="161" y="71">2</text>
<text x="164.7" y="70">IN1</text>
<text x="164.7" y="71.9">IN2</text>
<text x="170.8" y="70">OUT1</text>
<text x="170.8" y="71.9">OUT2</text>
<text x="178" y="69.1">16 OUT1</text>
<text x="178" y="71">15 OUT2</text>
<text x="120.2" y="77.1">ADDR</text>
<text x="121.4" y="74.3">GND</text>
<text x="161" y="72.8">3</text>
<text x="161" y="74.7">4</text>
<text x="161" y="76.6">5</text>
<text x="164.7" y="73.8">IN3</text>
<text x="164.7" y="75.7">IN4</text>
<text x="164.7" y="77.6">IN5</text>
<text x="170.8" y="73.8">OUT3</text>
<text x="170.8" y="75.7">OUT4</text>
<text x="170.8" y="77.6">OUT5</text>
<text x="178" y="72.8">14</text>
<text x="178" y="74.7">13</text>
<text x="178" y="76.6">12</text>
<text x="121.6" y="82.8">SDA</text>
<text x="121.9" y="80">SCL</text>
<text x="161" y="78.5">6</text>
<text x="161" y="80.3">7</text>
<text x="164.7" y="79.4">IN6</text>
<text x="164.7" y="81.3">IN7</text>
<text x="170.8" y="79.4">OUT6</text>
<text x="170.8" y="81.3">OUT7</text>
<text x="178" y="78.5">11</text>
<text x="178" y="80.3">10</text>
<text x="193.2" y="81.1">1</text>
<text x="193.2" y="83">2</text>
<text x="229.4" y="79.2">VCC</text>
<text x="229.4" y="82.8">DATA</text>
<text x="121.5" y="85.6">VCC</text>
<text x="161" y="84.1">8</text>
<text x="164.7" y="85.1">GND</text>
<text x="171.3" y="85.1">COM</text>
<text x="178" y="84.1">9</text>
<text x="193.2" y="84.8">3</text>
<text x="193.2" y="86.8">4</text>
<text x="193.2" y="88.6">5</text>
<text x="229.4" y="86.3">GND</text>
<text x="146.3" y="105.5">1</text>
<text x="146.3" y="107.3">2</text>
<text x="150" y="106.4">P1.0</text>
<text x="161.2" y="106.4">VCC</text>
<text x="167.4" y="105.5">40</text>
<text x="167.4" y="107.3">39</text>
<text x="47.7" y="114">2</text>
<text x="47.7" y="112">1</text>
<text x="57.2" y="112">8</text>
<text x="57.2" y="114">7</text>
<text x="146.3" y="109.1">3</text>
<text x="146.3" y="110.9">4</text>
<text x="146.3" y="112.7">5</text>
<text x="150" y="108.2">P1.1</text>
<text x="150" y="110.1">P1.2</text>
<text x="150" y="111.9">P1.3</text>
<text x="150" y="113.6">P1.4</text>
<text x="161.6" y="113.6">P0.3</text>
<text x="161.6" y="111.9">P0.2</text>
<text x="161.6" y="110.1">P0.1</text>
<text x="161.6" y="108.2">P0.0</text>
<text x="167.4" y="112.7">36</text>
<text x="167.4" y="110.9">37</text>
<text x="167.4" y="109.1">38</text>
<text x="222.7" y="113.6">SCL GND</text>
<text x="47.7" y="117.7">4</text>
<text x="47.7" y="115.8">3</text>
<text x="57.2" y="115.8">6</text>
<text x="57.2" y="117.7">5</text>
<text x="69.8" y="116.9" transform="rotate(-90 69.8 116.9)">GND</text>
<text x="75.4" y="116.9" transform="rotate(-90 75.4 116.9)">RS</text>
<text x="77.3" y="116.9" transform="rotate(-90 77.3 116.9)">RW</text>
<text x="81.1" y="116.9" transform="rotate(-90 81.1 116.9)">DB0</text>
<text x="83" y="116.9" transform="rotate(-90 83 116.9)">DB1</text>
<text x="84.8" y="116.9" transform="rotate(-90 84.8 116.9)">DB2</text>
<text x="86.7" y="116.9" transform="rotate(-90 86.7 116.9)">DB3</text>
<text x="88.5" y="116.9" transform="rotate(-90 88.5 116.9)">DB4</text>
<text x="90.5" y="116.9" transform="rotate(-90 90.5 116.9)">DB5</text>
<text x="92.4" y="116.9" transform="rotate(-90 92.4 116.9)">DB6</text>
<text x="94.2" y="116.9" transform="rotate(-90 94.2 116.9)">DB7</text>
<text x="96.1" y="116.9" transform="rotate(-90 96.1 116.9)">BG VCC</text>
<text x="98" y="116.9" transform="rotate(-90 98 116.9)">BG GND</text>
<text x="146.3" y="114.5">6</text>
<text x="146.3" y="116.2">7</text>
<text x="146.3" y="118">8</text>
<text x="146.3" y="119.8">9</text>
<text x="150" y="115.4">P1.5</text>
<text x="150" y="117.2">P1.6</text>
<text x="150" y="118.9">P1.7</text>
<text x="161.6" y="118.9">P0.6</text>
<text x="161.6" y="117.2">P0.5</text>
<text x="161.6" y="115.4">P0.4</text>
<text x="167.4" y="119.8">32</text>
<text x="167.4" y="118">33</text>
<text x="167.4" y="116.2">34</text>
<text x="167.4" y="114.5">35</text>
<text x="222.7" y="116.2">SDA</text>
<text x="222.7" y="118.8">WE</text>
<text x="227.9" y="118.7">E1</text>
<text x="227.9" y="116.1">E2</text>
<text x="47.7" y="124.4">2</text>
<text x="47.7" y="122.6">1</text>
<text x="57.2" y="122.6">8</text>
<text x="57.2" y="124.4">7</text>
<text x="68.8" y="120.6" transform="rotate(-90 68.8 120.6)">1</text>
<text x="74.5" y="120.6" transform="rotate(-90 74.5 120.6)">4</text>
<text x="76.4" y="120.6" transform="rotate(-90 76.4 120.6)">5</text>
<text x="80.2" y="120.6" transform="rotate(-90 80.2 120.6)">7</text>
<text x="82" y="120.6" transform="rotate(-90 82 120.6)">8</text>
<text x="83.9" y="120.6" transform="rotate(-90 83.9 120.6)">9</text>
<text x="85.8" y="121.4" transform="rotate(-90 85.8 121.4)">10</text>
<text x="87.6" y="121.4" transform="rotate(-90 87.6 121.4)">11</text>
<text x="89.6" y="121.4" transform="rotate(-90 89.6 121.4)">12</text>
<text x="91.4" y="121.4" transform="rotate(-90 91.4 121.4)">13</text>
<text x="93.3" y="121.4" transform="rotate(-90 93.3 121.4)">14</text>
<text x="95.1" y="121.4" transform="rotate(-90 95.1 121.4)">15</text>
<text x="97" y="121.4" transform="rotate(-90 97 121.4)">16</text>
<text x="145.5" y="121.7">10</text>
<text x="145.5" y="125.2">12</text>
<text x="145.5" y="123.4">11</text>
<text x="150" y="120.8">RST</text>
<text x="150" y="122.6">RXD/P3.0</text>
<text x="150" y="124.4">TXD/P3.1</text>
<text x="161.4" y="124.4">ALE</text>
<text x="161.6" y="120.8">P0.7</text>
<text x="162.4" y="122.6">EA</text>
<text x="167.4" y="121.7">31</text>
<text x="167.4" y="125.2">29</text>
<text x="167.4" y="123.4">30</text>
<text x="222.7" y="121.3">VCC</text>
<text x="227.9" y="121.2">E0</text>
<text x="47.7" y="128.2">4</text>
<text x="47.7" y="126.3">3</text>
<text x="57.2" y="126.3">6</text>
<text x="57.2" y="128.2">5</text>
<text x="145.5" y="128.7">14</text>
<text x="145.5" y="130.5">15</text>
<text x="145.5" y="127">13</text>
<text x="150" y="126.1">INT0/P3.2</text>
<text x="150" y="127.9">INT1/P3.3</text>
<text x="150" y="129.7">T0/P3.4</text>
<text x="150" y="131.5">T1/P3.5</text>
<text x="160.5" y="126.1">PSEN</text>
<text x="161.6" y="131.5">P2.5</text>
<text x="161.6" y="129.7">P2.6</text>
<text x="161.6" y="127.9">P2.7</text>
<text x="167.4" y="130.5">26</text>
<text x="167.4" y="128.7">27</text>
<text x="167.4" y="127">28</text>
<text x="145.5" y="135.9">18</text>
<text x="145.5" y="137.7">19</text>
<text x="145.5" y="132.4">16</text>
<text x="145.5" y="134.2">17</text>
<text x="150" y="133.3">WR/P3.6</text>
<text x="150" y="135.1">RD/P3.7</text>
<text x="150" y="136.9">XTAL2</text>
<text x="161.6" y="136.9">P2.2</text>
<text x="161.6" y="135.1">P2.3</text>
<text x="161.6" y="133.3">P2.4</text>
<text x="167.4" y="137.7">22</text>
<text x="167.4" y="135.9">23</text>
<text x="167.4" y="134.2">24</text>
<text x="167.4" y="132.4">25</text>
<text x="145.5" y="139.5">20</text>
<text x="150" y="138.6">XTAL1</text>
<text x="150" y="140.4">GND</text>
<text x="161.6" y="140.4">P2.0</text>
<text x="161.6" y="138.6">P2.1</text>
<text x="167.4" y="139.5">21</text>
<text x="162.4" y="195.3">Title</text>
<text x="162.4" y="199.1">Size:</text>
<text x="162.4" y="201.9">Date: 2022/5/28</text>
<text x="162.4" y="203.8">File:</text>
<text x="175.6" y="199.1">Number:</text>
<text x="178.4" y="201.9">Time: 15:17:27</text>
<text x="192.5" y="199.1">Revision:</text>
<text x="192.5" y="201.9">Sheet*</text>
<text x="198.8" y="201.9">of *</text>
</g>
<g font-size="1.7" fill="#f00">
<text x="78.7" y="112.3">LCD 1602</text>
<text x="71.7" y="116.9" transform="rotate(-90 71.7 116.9)">VCC</text>
<text x="70.7" y="120.6" transform="rotate(-90 70.7 120.6)">2</text>
</g>
<g font-size="1.7" fill="#009cca">
<text x="73.6" y="116.9" transform="rotate(-90 73.6 116.9)">VO</text>
<text x="72.6" y="120.6" transform="rotate(-90 72.6 120.6)">3</text>
</g>
<g font-size="1.7" fill="#00a36e">
<text x="79.2" y="116.9" transform="rotate(-90 79.2 116.9)">E</text>
<text x="78.2" y="120.6" transform="rotate(-90 78.2 120.6)">6</text>
</g>
<text font-size="1.1" fill="#000080" x="181.5" y="27.8">加湿机</text>
</svg>
